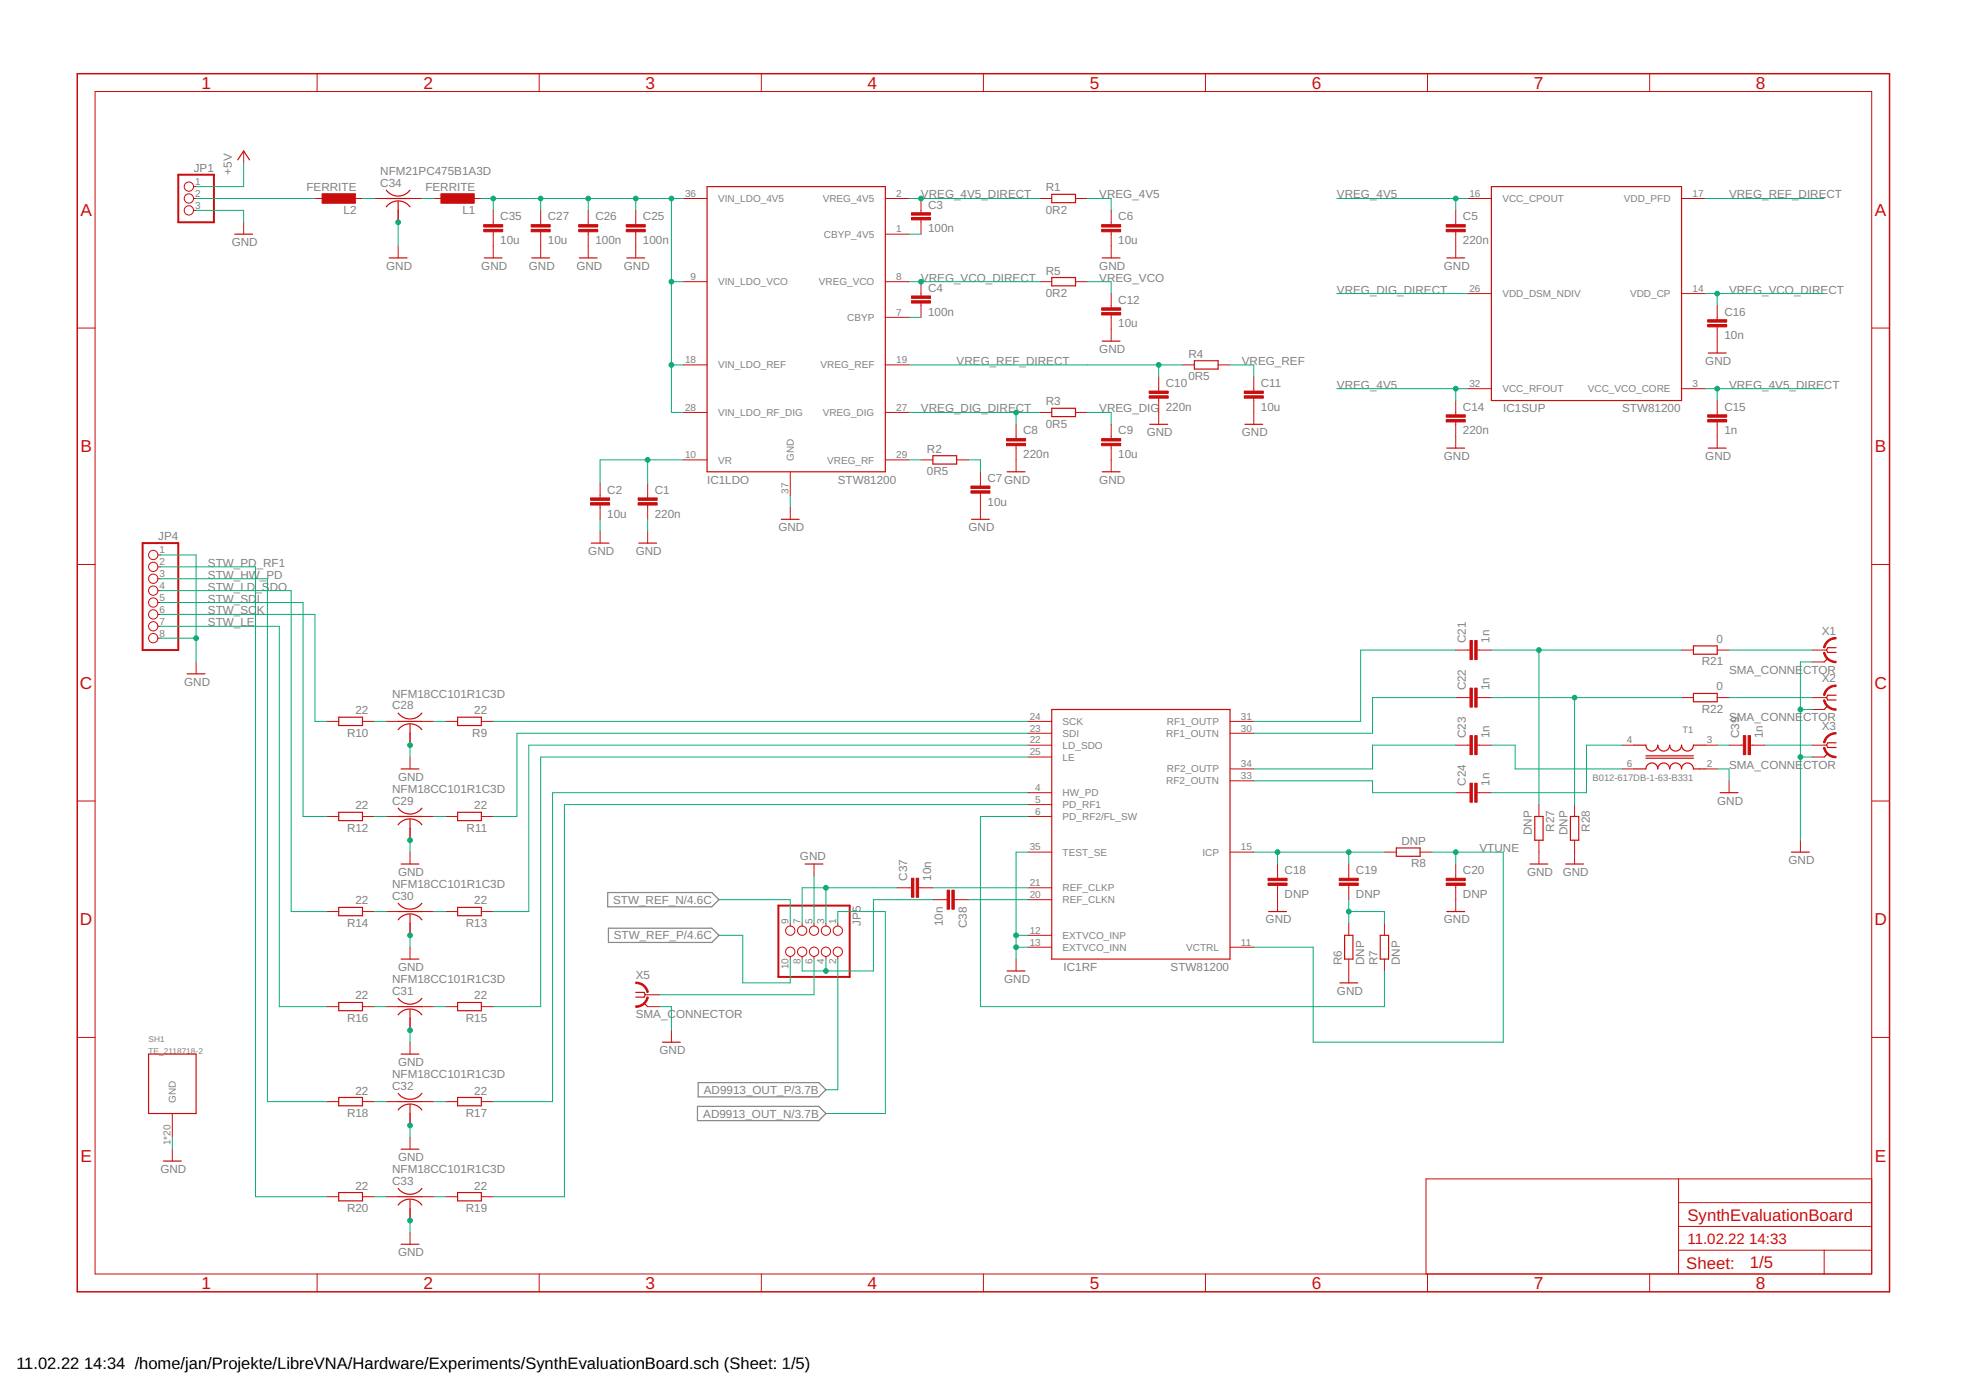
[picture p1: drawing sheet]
<svg xmlns="http://www.w3.org/2000/svg" width="420mm" height="297mm" viewBox="0 0 420 297" stroke-linecap="round" stroke-linejoin="round" font-family="sans-serif">
<path d="M129.9 190.7h22.2l1.5 1.6-1.5 1.5h-22.2zM130 198.4h22.1l1.5 1.5-1.5 1.5h-22.1zM149.1 236.4h25.9l1.5 1.6-1.5 1.5h-25.9zM149.2 231.4h25.8l1.5 1.5-1.5 1.5h-25.8z" fill="none" stroke="#808080" stroke-width=".25"/>
<g fill="none" stroke="#c90d0c" stroke-width=".21">
<path d="M20.3 19.6h379.7v252.6h-379.7zM67.8 15.7v3.9M115.2 15.7v3.9M162.7 15.7v3.9M210.2 15.7v3.9M257.6 15.7v3.9M305.1 15.7v3.9M352.6 15.7v3.9M41.3 39.9h.6M52.1 32.3v2.5M41.3 42.4h.6M41.3 45h.6"/>
<path d="M52.1 47.5v2.5M67.3 42.4h2.5M74.9 42.4h2.6M80 42.4h2.5M85.1 45v2.5M85.1 52.6v2.5M87.6 42.4h2.6M92.7 42.4h2.5M100.3 42.4h2.6M105.4 45v3M105.4 49.5v5.6M115.5 45v3"/>
<path d="M115.5 49.5v5.6M125.7 45v3M125.7 49.5v5.6M135.9 45v3M135.9 49.5v5.6M146 42.4h5.1M189.2 50h5.1M189.2 42.4h5.1M196.8 42.4v3.1M196.8 47v3M222.2 42.4h2.6M229.8 42.4h2.6"/>
<path d="M237.5 45v3M237.5 49.5v5.6M311.1 45v3M311.1 49.5v5.6M313.6 42.4h5.1M359.4 42.4h5M16.5 70.1h3.8M146 60.2h5.1M146 78h5.1M189.2 60.2h5.1M189.2 67.8h5.1M189.2 78h5.1"/>
<path d="M196.8 60.2v3M196.8 64.8v3M222.2 60.2h2.6M229.8 60.2h2.6M237.5 62.7v3.1M237.5 67.3v5.6M252.7 78h2.5M260.3 78h2.6M313.6 62.7h5.1M359.4 62.7h5M367 65.3v3M367 69.8v5.6"/>
<path d="M400 70.1h3.8M146 98.3h5.1M146 88.1h5.1M189.2 98.3h5.1M189.2 88.1h5.1M196.8 98.3h2.6M204.4 98.3h2.6M217.1 90.7v3M217.1 95.2v5.6M222.2 88.1h2.6M229.8 88.1h2.6M237.5 90.7v3"/>
<path d="M237.5 95.2v5.6M247.6 80.5v3.1M247.6 85.1v5.6M267.9 80.5v3.1M267.9 85.1v5.6M311.1 85.6v3M311.1 90.2v5.6M313.6 83.1h5.1M359.4 83.1h5M367 85.6v3M367 90.2v5.6M33.7 118.6h.6"/>
<path d="M128.2 103.4v3M128.2 107.9v3.1M128.2 113.5v2.6M138.4 103.4v3M138.4 107.9v3.1M138.4 113.5v2.6M168.9 100.8v5.1M168.9 108.4v2.6M209.5 100.8v3.1M209.5 105.4v5.6M16.5 120.6h3.8M33.7 121.1h.6"/>
<path d="M33.7 123.7h.6M33.7 126.2h.6M33.7 128.8h.6M33.7 131.3h.6M33.7 133.8h.6M33.7 136.4h.6M311.1 138.9h3.1M315.7 138.9h3M359.4 138.9h2.5M367 138.9h2.5M387.3 138.9h3.1M400 120.6h3.8"/>
<path d="M41.9 141.5v2.5M69.8 154.2h2.6M77.5 154.2h2.5M82.5 154.2h2.6M87.6 156.7v2.5M90.2 154.2h2.5M95.2 154.2h2.6M102.9 154.2h2.5M219.7 156.7h5.1M219.7 154.2h5.1M219.7 159.2h5.1M262.9 156.7h5"/>
<path d="M262.9 154.2h5M311.1 159.2h3.1M311.1 149.1h3.1M315.7 159.2h3M315.7 149.1h3M346.7 159.2h2.5M359.4 149.1h2.5M364.4 159.2h2.6M367 149.1h2.5M369.5 159.2h3.1M374.1 159.2h3M387.3 159.2h3.1"/>
<path d="M387.3 149.1h3.1M387.3 141.5h2.5M387.3 151.6h2.5M16.5 171.2h3.8M69.8 174.5h2.6M77.5 174.5h2.5M82.5 174.5h2.6M87.6 161.8v2.5M87.6 177v2.6M90.2 174.5h2.5M95.2 174.5h2.6M102.9 174.5h2.5"/>
<path d="M219.7 169.4h5.1M219.7 171.9h5.1M219.7 174.5h5.1M219.7 161.8h5.1M262.9 166.9h5M262.9 164.3h5M311.1 169.4h3.1M315.7 169.4h3M328.9 171.9v2.6M328.9 179.6v5M336.5 171.9v2.6M336.5 179.6v5"/>
<path d="M346.7 164.3h2.5M364.4 164.3h2.6M369.5 166.9v2.5M384.8 179.6v2.5M387.3 161.8h2.5M400 171.2h3.8M69.8 194.8h2.6M77.5 194.8h2.5M82.5 194.8h2.6M87.6 182.1v2.5M87.6 197.3v2.6M90.2 194.8h2.5"/>
<path d="M95.2 194.8h2.6M102.9 194.8h2.5M168.9 197.3v.6M171.4 197.3v.6M174 184.6v2.6M174 197.3v.6M176.5 197.3v.6M179 197.3v.6M191.7 189.7h3.1M196.3 189.7h3.1M199.4 192.3h3M203.9 192.3h3.1"/>
<path d="M219.7 199.9h5.1M219.7 182.1h5.1M219.7 192.3h5.1M219.7 189.7h5.1M262.9 182.1h5M273 184.6v3.1M273 189.2v5.6M288.2 184.6v3.1M288.2 189.2v3.1M288.2 197.3v2.6M295.9 182.1h2.5M295.9 197.3v2.6"/>
<path d="M303.5 182.1h2.5M311.1 184.6v3.1M311.1 189.2v5.6M69.8 215.1h2.6M77.5 215.1h2.5M82.5 215.1h2.6M87.6 202.4v2.6M87.6 217.6v2.6M90.2 215.1h2.5M95.2 215.1h2.6M102.9 215.1h2.5M137.9 212.6h3"/>
<path d="M138.4 215.1h2.5M168.9 204.4v.6M171.4 204.4v.6M174 204.4v.6M176.5 204.4v.6M179 204.4v.6M217.1 205v2.5M219.7 202.4h5.1M262.9 202.4h5M288.2 205v5M295.9 205v2.5M16.5 221.7h3.8"/>
<path d="M36.8 238v5M69.8 235.4h2.6M77.5 235.4h2.5M82.5 235.4h2.6M87.6 222.7v2.6M87.6 238v2.5M90.2 235.4h2.5M95.2 235.4h2.6M102.9 235.4h2.5M143.5 220.2v2.5M400 221.7h3.8M36.8 245.6v2.5"/>
<path d="M69.8 255.7h2.6M77.5 255.7h2.5M82.5 255.7h2.6M87.6 243v2.6M87.6 258.3v2.5M90.2 255.7h2.5M95.2 255.7h2.6M102.9 255.7h2.5M358.7 251.9v20.3M358.7 257h41.3M400 251.9h-95.2v20.3M67.8 272.2v3.9"/>
<path d="M87.6 263.4v2.5M115.2 272.2v3.9M162.7 272.2v3.9M210.2 272.2v3.9M257.6 272.2v3.9M305.1 272.2v3.9M352.6 272.2v3.9M358.7 267.2h41.3M358.7 262.1h41.3M389.8 267.2v5"/>
<circle cx="40.4" cy="39.9" r=".99"/>
<circle cx="40.4" cy="42.4" r=".99"/>
<circle cx="40.4" cy="45" r=".99"/>
<circle cx="32.7" cy="118.6" r=".99"/>
<circle cx="32.7" cy="128.8" r=".99"/>
<circle cx="32.7" cy="131.3" r=".99"/>
<circle cx="32.7" cy="136.4" r=".99"/>
<circle cx="32.7" cy="123.7" r=".99"/>
<circle cx="32.7" cy="133.8" r=".99"/>
<circle cx="32.7" cy="121.1" r=".99"/>
<circle cx="32.7" cy="126.2" r=".99"/>
<circle cx="168.9" cy="198.9" r=".99"/>
<circle cx="171.4" cy="198.9" r=".99"/>
<circle cx="174" cy="198.9" r=".99"/>
<circle cx="176.5" cy="198.9" r=".99"/>
<circle cx="179" cy="198.9" r=".99"/>
<circle cx="168.9" cy="203.4" r=".99"/>
<circle cx="171.4" cy="203.4" r=".99"/>
<circle cx="174" cy="203.4" r=".99"/>
<circle cx="176.5" cy="203.4" r=".99"/>
<circle cx="179" cy="203.4" r=".99"/>
</g>
<path d="M16.5 15.7h387.3v260.4h-387.3z" fill="none" stroke="#c90d0c" stroke-width=".32"/>
<g fill="none" stroke="#c90d0c" stroke-width=".25">
<path d="M50.8 34.2l1.3-1.9 1.2 1.9M151.1 39.9h38.1v60.9h-38.1zM318.7 39.9h40.7v45.7h-40.7zM50.2 50h3.8M82.5 40.6a3.2 3.2 0 0 0 5.1 0M82.5 44.2a3.2 3.2 0 0 1 5.1 0M82.5 42.4h5.1M83.2 55.1h3.8M85.1 43.1v1.9M103.5 55.1h3.8M113.6 55.1h3.9M123.8 55.1h3.8"/>
<path d="M134 55.1h3.8M224.8 41.5h5v1.8h-5zM224.8 59.3h5v1.8h-5zM235.6 55.1h3.8M309.2 55.1h3.8M235.6 72.9h3.8M255.2 77.1h5.1v1.8h-5.1zM365.1 75.4h3.8M199.4 97.4h5v1.8h-5zM224.8 87.2h5v1.8h-5zM245.7 90.7h3.8M266 90.7h3.9"/>
<path d="M309.2 95.8h3.8M365.1 95.8h3.8M126.3 116.1h3.9M136.5 116.1h3.8M167 111h3.8M207.6 111h3.8M215.2 100.8h3.9M235.6 100.8h3.8M361.9 138h5.1v1.8h-5.1zM392.4 138.4h-1.8l-.2 .5 .2 .5h1.8M40 144h3.8M72.4 153.3h5.1v1.7h-5.1z"/>
<path d="M85.1 152.4a3.2 3.2 0 0 0 5.1 0M85.1 155.9a3.2 3.2 0 0 1 5.1 0M85.1 154.2h5.1M87.6 154.8v1.9M97.8 153.3h5.1v1.7h-5.1zM224.8 151.6h38.1v53.4h-38.1zM349.2 159.2h2.5a1.27 1.27 0 0 0 1.3 1.3 1.27 1.27 0 0 0 1.3-1.3 1.27 1.27 0 0 0 1.3 1.3 1.27 1.27 0 0 0 1.2-1.3 1.27 1.27 0 0 0 1.3 1.3 1.27 1.27 0 0 0 1.3-1.3 1.27 1.27 0 0 0 1.2 1.3 1.27 1.27 0 0 0 1.3-1.3h2.5M361.9 148.2h5.1v1.8h-5.1zM390.6 140.7l-.8 .8M390.6 150.9l-.8 .7M392.4 148.6h-1.8l-.2 .5 .2 .5h1.8M392.4 158.7h-1.8l-.2 .5 .2 .5h1.8"/>
<path d="M72.4 173.6h5.1v1.8h-5.1zM85.1 172.7a3.2 3.2 0 0 0 5.1 0M85.1 176.3a3.2 3.2 0 0 1 5.1 0M85.1 174.5h5.1M85.7 164.3h3.8M87.6 175.1v1.9M97.8 173.6h5.1v1.8h-5.1zM328 174.5h1.8v5.1h-1.8zM335.6 174.5h1.8v5.1h-1.8zM349.2 164.3h2.5a1.27 1.27 0 0 1 1.3-1.3 1.27 1.27 0 0 1 1.3 1.3 1.27 1.27 0 0 1 1.3-1.3 1.27 1.27 0 0 1 1.2 1.3 1.27 1.27 0 0 1 1.3-1.3 1.27 1.27 0 0 1 1.3 1.3 1.27 1.27 0 0 1 1.2-1.3 1.27 1.27 0 0 1 1.3 1.3h2.5M351.7 161.5h10.2M351.7 162h10.2"/>
<path d="M367.6 169.4h3.8M390.6 161l-.8 .8M72.4 193.9h5.1v1.8h-5.1zM85.1 193a3.2 3.2 0 0 0 5.1 0M85.1 196.6a3.2 3.2 0 0 1 5.1 0M85.1 194.8h5.1M85.7 184.6h3.8M87.6 195.4v1.9M97.8 193.9h5.1v1.8h-5.1zM172.1 184.6h3.8M271.1 194.8h3.8M287.4 199.9h1.7v5.1h-1.7z"/>
<path d="M295 199.9h1.8v5.1h-1.8zM298.4 181.2h5.1v1.8h-5.1zM309.2 194.8h3.8M327 184.6h3.8M334.6 184.6h3.8M382.9 182.1h3.8M72.4 214.2h5.1v1.8h-5.1zM85.1 213.3a3.2 3.2 0 0 0 5.1 0M85.1 216.9a3.2 3.2 0 0 1 5.1 0M85.1 215.1h5.1M85.7 205h3.8M87.6 215.8v1.8"/>
<path d="M97.8 214.2h5.1v1.8h-5.1zM135.9 212.1h1.7l.3 .5-.3 .5h-1.7M137.6 214.4l.8 .7M215.2 207.5h3.9M286.3 210h3.9M31.7 225.3h10.2v12.7h-10.2zM72.4 234.5h5.1v1.8h-5.1zM85.1 233.6a3.2 3.2 0 0 0 5.1 0M85.1 237.2a3.2 3.2 0 0 1 5.1 0M85.1 235.4h5.1M85.7 225.3h3.8M87.6 236.1v1.9"/>
<path d="M97.8 234.5h5.1v1.8h-5.1zM141.6 222.7h3.8M34.9 248.1h3.8M72.4 254.8h5.1v1.8h-5.1zM85.1 254a3.2 3.2 0 0 0 5.1 0M85.1 257.5a3.2 3.2 0 0 1 5.1 0M85.1 255.7h5.1M85.7 245.6h3.8M87.6 256.4v1.9M97.8 254.8h5.1v1.8h-5.1zM85.7 265.9h3.8"/>
</g>
<g fill="#c90d0c" stroke="#c90d0c" stroke-width=".21">
<path d="M136.4 107.4h4v.5h-4z"/>
<path d="M136.4 106.4h4v.5h-4z"/>
<path d="M126.2 107.4h4.1v.5h-4.1z"/>
<path d="M126.2 106.4h4.1v.5h-4.1z"/>
<path d="M194.8 46.5h4.1v.5h-4.1z"/>
<path d="M194.8 45.5h4.1v.5h-4.1z"/>
<path d="M194.8 64.3h4.1v.5h-4.1z"/>
<path d="M194.8 63.2h4.1v.6h-4.1z"/>
<path d="M235.4 49h4.1v.5h-4.1z"/>
<path d="M235.4 48h4.1v.5h-4.1z"/>
<path d="M207.5 104.9h4.1v.5h-4.1z"/>
<path d="M207.5 103.9h4.1v.5h-4.1z"/>
<path d="M215.1 94.7h4.1v.5h-4.1z"/>
<path d="M215.1 93.7h4.1v.5h-4.1z"/>
<path d="M235.4 94.7h4.1v.5h-4.1z"/>
<path d="M235.4 93.7h4.1v.5h-4.1z"/>
<path d="M245.6 84.6h4.1v.5h-4.1z"/>
<path d="M245.6 83.6h4.1v.5h-4.1z"/>
<path d="M265.9 84.6h4.1v.5h-4.1z"/>
<path d="M265.9 83.6h4.1v.5h-4.1z"/>
<path d="M235.4 66.8h4.1v.5h-4.1z"/>
<path d="M235.4 65.8h4.1v.5h-4.1z"/>
<path d="M309.1 49h4v.5h-4z"/>
<path d="M309.1 48h4v.5h-4z"/>
<path d="M309.1 89.7h4v.5h-4z"/>
<path d="M309.1 88.6h4v.6h-4z"/>
<path d="M365 89.7h4v.5h-4z"/>
<path d="M365 88.6h4v.6h-4z"/>
<path d="M365 69.3h4v.5h-4z"/>
<path d="M365 68.3h4v.5h-4z"/>
<path d="M271 188.7h4.1v.5h-4.1z"/>
<path d="M271 187.7h4.1v.5h-4.1z"/>
<path d="M286.2 188.7h4.1v.5h-4.1z"/>
<path d="M286.2 187.7h4.1v.5h-4.1z"/>
<path d="M309.1 188.7h4v.5h-4z"/>
<path d="M309.1 187.7h4v.5h-4z"/>
<path d="M315.2 136.9h.5v4h-.5z"/>
<path d="M314.2 136.9h.5v4h-.5z"/>
<path d="M315.2 147h.5v4.1h-.5z"/>
<path d="M314.2 147h.5v4.1h-.5z"/>
<path d="M315.2 157.2h.5v4.1h-.5z"/>
<path d="M314.2 157.2h.5v4.1h-.5z"/>
<path d="M315.2 167.4h.5v4h-.5z"/>
<path d="M314.2 167.4h.5v4h-.5z"/>
<path d="M133.8 49h4.1v.5h-4.1z"/>
<path d="M133.8 48h4.1v.5h-4.1z"/>
<path d="M123.7 49h4v.5h-4z"/>
<path d="M123.7 48h4v.5h-4z"/>
<path d="M113.5 49h4.1v.5h-4.1z"/>
<path d="M113.5 48h4.1v.5h-4.1z"/>
<path d="M94.2 41.4h7.1v2h-7.1z"/>
<path d="M68.8 41.4h7.1v2h-7.1z"/>
<path d="M103.4 49h4v.5h-4z"/>
<path d="M103.4 48h4v.5h-4z"/>
<path d="M195.8 187.7h.5v4h-.5z"/>
<path d="M194.8 187.7h.5v4h-.5z"/>
<path d="M202.4 190.2h.5v4.1h-.5z"/>
<path d="M203.4 190.2h.5v4.1h-.5z"/>
<path d="M373.6 157.2h.5v4.1h-.5z"/>
<path d="M372.6 157.2h.5v4.1h-.5z"/>
</g>
<g fill="#c90d0c" stroke="#c90d0c" stroke-width=".21">
<path d="M390.5 137a2.58 2.58 0 0 1 1.9-.8v.3a2.39 2.39 0 0 0-2.4 2l-.3-.1v-.2z" fill-rule="evenodd"/>
<path d="M389.7 139.5l.3-.1a2.4 2.4 0 0 0 2.4 1.9v.3a2.68 2.68 0 0 1-2.7-2.1z" fill-rule="evenodd"/>
<path d="M390.5 147.1a2.58 2.58 0 0 1 1.9-.7v.3a2.39 2.39 0 0 0-2.4 1.9l-.3-.1v-.2z" fill-rule="evenodd"/>
<path d="M389.7 149.6h.3a2.4 2.4 0 0 0 2.4 1.9v.3a2.67 2.67 0 0 1-2.7-2.2z" fill-rule="evenodd"/>
<path d="M390.5 157.3a2.58 2.58 0 0 1 1.9-.8v.3a2.4 2.4 0 0 0-2.4 1.9h-.3v-.2z" fill-rule="evenodd"/>
<path d="M389.7 159.8l.3-.1a2.4 2.4 0 0 0 2.4 1.9v.3a2.67 2.67 0 0 1-2.7-2.1z" fill-rule="evenodd"/>
<path d="M135.9 209.9a2.63 2.63 0 0 1 2.7 2.1l-.3 .1a2.35 2.35 0 0 0-2.4-1.9z" fill-rule="evenodd"/>
<path d="M135.9 214.9a2.35 2.35 0 0 0 2.4-1.9l.3 .1a2.64 2.64 0 0 1-2.7 2.2z" fill-rule="evenodd"/>
</g>
<path d="M38.1 37.3h7.6v10.2h-7.6zM30.5 116.1h7.6v22.8h-7.6zM166.3 193.5h15.3v15.3h-15.3z" fill="none" stroke="#c90d0c" stroke-width=".42"/>
<g fill="none" stroke="#0dab76" stroke-width=".21">
<path d="M52.1 34.8v5.1h-10.2M41.9 45h10.2v2.5M41.9 42.4h25.4M77.5 42.4h2.5M85.1 47.5v5.1M90.2 42.4h2.5M102.9 42.4h43.1M105.4 42.4v2.6M115.5 42.4v2.6M125.7 42.4v2.6M135.9 42.4v2.6M143.5 42.4v45.7h2.5"/>
<path d="M194.3 50h2.5M194.3 42.4h27.9M232.4 42.4h5.1v2.6M285.7 42.4h27.9M311.1 42.4v2.6M364.4 42.4h25.4M143.5 60.2h2.5M143.5 78h2.5M194.3 60.2h27.9M194.3 67.8h2.5M194.3 78h58.4M232.4 60.2h5.1v2.5"/>
<path d="M247.6 78v2.5M262.9 78h5v2.5M285.7 62.7h27.9M364.4 62.7h25.4M367 62.7v2.6M138.4 98.3v5.1M146 98.3h-17.8v5.1M194.3 98.3h2.5M194.3 88.1h27.9M207 98.3h2.5v2.5M217.1 88.1v2.6M232.4 88.1h5.1v2.6"/>
<path d="M285.7 83.1h27.9M311.1 83.1v2.5M364.4 83.1h25.4M367 83.1v2.5M34.3 118.6h7.6v22.9M128.2 111v2.5M138.4 111v2.5M168.9 105.9v2.5M34.3 133.8h25.4v81.3h10.1M34.3 136.4h7.6M34.3 128.8h30.5v45.7h5M34.3 126.2h27.9v68.6h7.6"/>
<path d="M34.3 131.3h33v22.9h2.5M34.3 123.7h22.8v111.7h12.7M34.3 121.1h20.3v134.6h15.2M311.1 138.9h-20.3v15.3h-22.9M318.7 138.9h40.7M328.9 138.9v33M369.5 138.9h17.8M80 154.2h2.5M87.6 159.2v2.6M92.7 154.2h2.5M105.4 154.2h114.3M219.7 156.7h-109.2v17.8h-5.1"/>
<path d="M219.7 159.2h-106.7v35.6h-7.6M311.1 159.2h-17.8v5.1h-25.4M311.1 149.1h-17.8v7.6h-25.4M318.7 159.2h5.1v5.1h22.9M318.7 149.1h40.7M336.5 149.1v22.8M346.7 159.2h-7.7v10.2h-20.3M367 159.2h2.5M369.5 149.1h17.8M377.1 159.2h10.2M384.8 151.6h2.5M387.3 141.5h-2.5v38.1"/>
<path d="M80 174.5h2.5M87.6 179.6v2.5M92.7 174.5h2.5M219.7 161.8h-104.2v53.3h-10.1M219.7 174.5h-10.2v40.6h86.4v-7.6M219.7 169.4h-101.6v66h-12.7M219.7 171.9h-99.1v83.8h-15.2M267.9 166.9h25.4v2.5h17.8M367 164.3h2.5v2.6M384.8 161.8h2.5M80 194.8h2.5M87.6 199.9v2.5"/>
<path d="M92.7 194.8h2.5M153.6 192.3h15.3v5M153.6 199.9h5.1v10.1h10.2v-5M174 187.2v10.1M176.5 189.7v7.6M179 197.3v-2.5h10.2v43.2h-12.7M191.7 189.7h-20.3v7.6M199.4 189.7h20.3M199.4 192.3h-12.7v15.2h-15.3v-2.5M207 192.3h12.7M217.1 199.9h2.6M219.7 182.1h-2.6v22.9"/>
<path d="M267.9 182.1h28M273 182.1v2.5M288.2 194.8h7.7v2.5M288.2 182.1v2.5M288.2 192.3v5M306 182.1h15.3v40.6h-40.7v-20.3h-12.7M311.1 182.1v2.5M80 215.1h2.5M92.7 215.1h2.5M140.9 215.1h2.6v5.1M174 205v7.6h-33.1M176.5 205v2.5"/>
<path d="M179 205v27.9h-2.5M217.1 202.4h2.6M80 235.4h2.5M87.6 220.2v2.5M92.7 235.4h2.5M36.8 243v2.6M80 255.7h2.5M87.6 240.5v2.5M92.7 255.7h2.5M87.6 260.8v2.6"/>
</g>
<g fill="#0dab76" stroke="#0dab76" stroke-width=".21">
<circle cx="217.1" cy="202.4" r=".51"/>
<circle cx="217.1" cy="199.9" r=".51"/>
<circle cx="87.6" cy="159.2" r=".51"/>
<circle cx="87.6" cy="179.6" r=".51"/>
<circle cx="87.6" cy="199.9" r=".51"/>
<circle cx="87.6" cy="220.2" r=".51"/>
<circle cx="87.6" cy="240.5" r=".51"/>
<circle cx="87.6" cy="260.8" r=".51"/>
<circle cx="384.8" cy="161.8" r=".51"/>
<circle cx="384.8" cy="151.6" r=".51"/>
<circle cx="41.9" cy="136.4" r=".51"/>
<circle cx="85.1" cy="47.5" r=".51"/>
<circle cx="138.4" cy="98.3" r=".51"/>
<circle cx="196.8" cy="60.2" r=".51"/>
<circle cx="367" cy="62.7" r=".51"/>
<circle cx="196.8" cy="42.4" r=".51"/>
<circle cx="367" cy="83.1" r=".51"/>
<circle cx="311.1" cy="42.4" r=".51"/>
<circle cx="311.1" cy="83.1" r=".51"/>
<circle cx="143.5" cy="60.2" r=".51"/>
<circle cx="143.5" cy="78" r=".51"/>
<circle cx="143.5" cy="42.4" r=".51"/>
<circle cx="135.9" cy="42.4" r=".51"/>
<circle cx="125.7" cy="42.4" r=".51"/>
<circle cx="115.5" cy="42.4" r=".51"/>
<circle cx="105.4" cy="42.4" r=".51"/>
<circle cx="217.1" cy="88.1" r=".51"/>
<circle cx="247.6" cy="78" r=".51"/>
<circle cx="288.2" cy="194.8" r=".51"/>
<circle cx="273" cy="182.1" r=".51"/>
<circle cx="288.2" cy="182.1" r=".51"/>
<circle cx="311.1" cy="182.1" r=".51"/>
<circle cx="336.5" cy="149.1" r=".51"/>
<circle cx="328.9" cy="138.9" r=".51"/>
<circle cx="176.5" cy="189.7" r=".51"/>
<circle cx="176.5" cy="207.5" r=".51"/>
</g>
<g font-size="3.7" fill="#c90d0c">
<text x="43" y="18.9">1</text>
<text x="90.5" y="18.9">2</text>
<text x="138" y="18.9">3</text>
<text x="185.4" y="18.9">4</text>
<text x="232.9" y="18.9">5</text>
<text x="280.3" y="18.9">6</text>
<text x="327.8" y="18.9">7</text>
<text x="375.3" y="18.9">8</text>
<text x="17.2" y="46.1">A</text>
<text x="400.7" y="46.1">A</text>
<text x="17.2" y="96.7">B</text>
<text x="400.7" y="96.7">B</text>
<text x="17.1" y="147.2">C</text>
<text x="400.6" y="147.2">C</text>
<text x="17.1" y="197.7">D</text>
<text x="400.6" y="197.7">D</text>
<text x="17.2" y="248.3">E</text>
<text x="400.7" y="248.3">E</text>
<text x="43" y="275.4">1</text>
<text x="90.5" y="275.4">2</text>
<text x="138" y="275.4">3</text>
<text x="185.4" y="275.4">4</text>
<text x="232.9" y="275.4">5</text>
<text x="280.3" y="275.4">6</text>
<text x="327.8" y="275.4">7</text>
<text x="375.3" y="275.4">8</text>
</g>
<g font-size="3.6" fill="#c90d0c">
<text x="360.6" y="260.8">SynthEvaluationBoard</text>
<text x="360.4" y="271.1">Sheet:</text>
<text x="374" y="271">1/5</text>
</g>
<g font-size="3.5">
<text x="3.5" y="292.5">11.02.22</text>
<text x="18" y="292.5">14:34 /home/jan/Projekte/LibreVNA/Hardware/Experiments/SynthEvaluationBoard.sch (Sheet: 1/5)</text>
</g>
<g font-size="3.2" fill="#c90d0c">
<text x="360.6" y="265.9">11.02.22</text>
<text x="373.8" y="265.9">14:33</text>
</g>
<g font-size="2.5" fill="#808080">
<text x="41.4" y="36.7">JP1</text>
<text x="49.5" y="37.3" transform="rotate(-90 49.5 37.3)">+5V</text>
<text x="65.5" y="40.9">FERRITE</text>
<text x="81.3" y="37.3">NFM21PC475B1A3D</text>
<text x="81.3" y="39.9">C34</text>
<text x="90.9" y="40.9">FERRITE</text>
<text x="223.5" y="40.9">R1</text>
<text x="73.4" y="45.7">L2</text>
<text x="98.8" y="45.7">L1</text>
<text x="106.9" y="47.1">C35</text>
<text x="117.1" y="47.1">C27</text>
<text x="127.2" y="47.1">C26</text>
<text x="137.4" y="47.1">C25</text>
<text x="196.8" y="42.4">VREG_4V5_DIRECT</text>
<text x="198.4" y="44.6">C3</text>
<text x="223.5" y="45.7">0R2</text>
<text x="234.9" y="42.4">VREG_4V5</text>
<text x="239" y="47.1">C6</text>
<text x="285.7" y="42.4">VREG_4V5</text>
<text x="312.6" y="47.1">C5</text>
<text x="369.5" y="42.4">VREG_REF_DIRECT</text>
<text x="49.5" y="52.6">GND</text>
<text x="106.9" y="52.2">10u</text>
<text x="117.1" y="52.2">10u</text>
<text x="127.2" y="52.2">100n</text>
<text x="137.4" y="52.2">100n</text>
<text x="198.4" y="49.7">100n</text>
<text x="239" y="52.2">10u</text>
<text x="312.6" y="52.2">220n</text>
<text x="82.5" y="57.7">GND</text>
<text x="102.9" y="57.7">GND</text>
<text x="113" y="57.7">GND</text>
<text x="123.2" y="57.7">GND</text>
<text x="133.3" y="57.7">GND</text>
<text x="223.5" y="58.7">R5</text>
<text x="234.9" y="57.7">GND</text>
<text x="308.6" y="57.7">GND</text>
<text x="196.8" y="60.2">VREG_VCO_DIRECT</text>
<text x="198.4" y="62.4">C4</text>
<text x="223.5" y="63.5">0R2</text>
<text x="234.9" y="60.2">VREG_VCO</text>
<text x="239" y="64.9">C12</text>
<text x="285.7" y="62.7">VREG_DIG_DIRECT</text>
<text x="369.5" y="62.7">VREG_VCO_DIRECT</text>
<text x="198.4" y="67.4">100n</text>
<text x="239" y="70">10u</text>
<text x="368.5" y="67.4">C16</text>
<text x="204.4" y="78">VREG_REF_DIRECT</text>
<text x="234.9" y="75.4">GND</text>
<text x="254" y="76.5">R4</text>
<text x="265.4" y="78">VREG_REF</text>
<text x="364.4" y="78">GND</text>
<text x="368.5" y="72.5">10n</text>
<text x="249.1" y="82.7">C10</text>
<text x="254" y="81.3">0R5</text>
<text x="269.5" y="82.7">C11</text>
<text x="285.7" y="83">VREG_4V5</text>
<text x="369.5" y="83">VREG_4V5_DIRECT</text>
<text x="196.8" y="88.1">VREG_DIG_DIRECT</text>
<text x="223.5" y="86.6">R3</text>
<text x="234.9" y="88.1">VREG_DIG</text>
<text x="249.1" y="87.7">220n</text>
<text x="269.5" y="87.7">10u</text>
<text x="312.6" y="87.7">C14</text>
<text x="321.3" y="88.1">IC1SUP</text>
<text x="346.7" y="88.1">STW81200</text>
<text x="368.5" y="87.7">C15</text>
<text x="218.7" y="92.8">C8</text>
<text x="223.5" y="91.4">0R5</text>
<text x="239" y="92.8">C9</text>
<text x="245.1" y="93.2">GND</text>
<text x="265.4" y="93.2">GND</text>
<text x="312.6" y="92.8">220n</text>
<text x="368.5" y="92.8">1n</text>
<text x="198.1" y="101.6">0R5</text>
<text x="198.1" y="96.8">R2</text>
<text x="218.7" y="97.9">220n</text>
<text x="239" y="97.9">10u</text>
<text x="308.6" y="98.3">GND</text>
<text x="364.4" y="98.3">GND</text>
<text x="129.8" y="105.5">C2</text>
<text x="139.9" y="105.5">C1</text>
<text x="151.1" y="103.4">IC1LDO</text>
<text x="179.1" y="103.4">STW81200</text>
<text x="211.1" y="103">C7GND</text>
<text x="234.9" y="103.4">GND</text>
<text x="129.8" y="110.6">10u</text>
<text x="139.9" y="110.6">220n</text>
<text x="166.4" y="113.5">GND</text>
<text x="207" y="113.5">GND</text>
<text x="211.1" y="108.1">10u</text>
<text x="33.8" y="115.4">JP4</text>
<text x="125.7" y="118.6">GND</text>
<text x="135.9" y="118.6">GND</text>
<text x="44.4" y="123.7">STW_HW_PD</text>
<text x="44.4" y="121.1">STW_PD</text>
<text x="54.9" y="121.1">_RF1</text>
<text x="44.4" y="131.3">STW_SC</text>
<text x="44.4" y="128.8">STW_SD</text>
<text x="44.4" y="126.2">STW_LD_S</text>
<text x="54.9" y="131.3">K</text>
<text x="54.9" y="128.8">I</text>
<text x="57.6" y="126.2">DO</text>
<text x="44.4" y="133.8">STW_LE</text>
<text x="313.3" y="137.4" transform="rotate(-90 313.3 137.4)">C21</text>
<text x="318.4" y="137.4" transform="rotate(-90 318.4 137.4)">1n</text>
<text x="366.9" y="137.4">0</text>
<text x="389.3" y="135.6">X1</text>
<text x="363.7" y="142.2">R21</text>
<text x="369.5" y="144">SMA_CONNE</text>
<text x="385.3" y="144">CTOR</text>
<text x="39.4" y="146.5">GND</text>
<text x="83.8" y="149.1">NFM18CC101R1C3D</text>
<text x="313.3" y="147.6" transform="rotate(-90 313.3 147.6)">C22</text>
<text x="318.4" y="147.6" transform="rotate(-90 318.4 147.6)">1n</text>
<text x="366.9" y="147.6">0</text>
<text x="389.3" y="145.8">X2</text>
<text x="76" y="152.6">22</text>
<text x="83.8" y="151.6">C28</text>
<text x="101.4" y="152.6">22</text>
<text x="363.7" y="152.4">R22</text>
<text x="369.5" y="154.2">SMA_CONNE</text>
<text x="385.3" y="154.2">CTOR</text>
<text x="389.3" y="155.9">X3</text>
<text x="74.2" y="157.4">R10</text>
<text x="100.9" y="157.4">R9</text>
<text x="313.3" y="157.7" transform="rotate(-90 313.3 157.7)">C23</text>
<text x="318.4" y="157.7" transform="rotate(-90 318.4 157.7)">1n</text>
<text x="371.7" y="157.7" transform="rotate(-90 371.7 157.7)">C39</text>
<text x="376.8" y="157.7" transform="rotate(-90 376.8 157.7)">1n</text>
<text x="85.1" y="166.9">GND</text>
<text x="313.3" y="167.9" transform="rotate(-90 313.3 167.9)">C24</text>
<text x="318.4" y="167.9" transform="rotate(-90 318.4 167.9)">1n</text>
<text x="369.5" y="164.3">SMA_CONNE</text>
<text x="385.3" y="164.3">CTOR</text>
<text x="76" y="173">22</text>
<text x="83.8" y="169.4">NFM18CC101R1C3D</text>
<text x="83.8" y="171.9">C29</text>
<text x="101.4" y="173">22</text>
<text x="367" y="171.9">GND</text>
<text x="74.2" y="177.7">R12</text>
<text x="99.7" y="177.7">R11</text>
<text x="327.4" y="178.5" transform="rotate(-90 327.4 178.5)">DNP</text>
<text x="332.2" y="177.8" transform="rotate(-90 332.2 177.8)">R27</text>
<text x="335" y="178.5" transform="rotate(-90 335 178.5)">DNP</text>
<text x="339.8" y="177.8" transform="rotate(-90 339.8 177.8)">R28</text>
<text x="171" y="183.9">GND</text>
<text x="299.5" y="180.6">DNP</text>
<text x="301.6" y="185.4">R8</text>
<text x="316.2" y="182.1">VTUNE</text>
<text x="382.2" y="184.6">GND</text>
<text x="83.8" y="189.7">NFM18CC101R1C3D</text>
<text x="85.1" y="187.2">GND</text>
<text x="193.9" y="188.2" transform="rotate(-90 193.9 188.2)">C37</text>
<text x="199" y="188.2" transform="rotate(-90 199 188.2)">10n</text>
<text x="274.5" y="191.9">DNP</text>
<text x="274.5" y="186.8">C18</text>
<text x="289.8" y="191.9">DNP</text>
<text x="289.8" y="186.8">C19</text>
<text x="312.6" y="191.9">DNP</text>
<text x="312.6" y="186.8">C20</text>
<text x="326.4" y="187.2">GND</text>
<text x="334" y="187.2">GND</text>
<text x="76" y="193.3">22</text>
<text x="83.8" y="192.3">C30</text>
<text x="101.4" y="193.3">22</text>
<text x="131" y="193.1">STW_REF_N/4.6C</text>
<text x="184" y="197.8" transform="rotate(-90 184 197.8)">JP5</text>
<text x="201.5" y="197.9" transform="rotate(-90 201.5 197.9)">10n</text>
<text x="270.5" y="197.3">GND</text>
<text x="308.6" y="197.3">GND</text>
<text x="74.2" y="198.1">R14</text>
<text x="99.6" y="198.1">R13</text>
<text x="131.2" y="200.8">STW_REF_P/4.6C</text>
<text x="206.6" y="198.3" transform="rotate(-90 206.6 198.3)">C38</text>
<text x="85.1" y="207.5">GND</text>
<text x="135.9" y="209.3">X5</text>
<text x="227.3" y="207.5">IC1RF</text>
<text x="250.2" y="207.5">STW81200</text>
<text x="286.8" y="206.2" transform="rotate(-90 286.8 206.2)">R6</text>
<text x="291.6" y="206.2" transform="rotate(-90 291.6 206.2)">DNP</text>
<text x="294.4" y="206.2" transform="rotate(-90 294.4 206.2)">R7</text>
<text x="299.2" y="206.2" transform="rotate(-90 299.2 206.2)">DNP</text>
<text x="76" y="213.6">22</text>
<text x="83.8" y="210">NFM18CC101R1C3D</text>
<text x="83.8" y="212.6">C31</text>
<text x="101.4" y="213.6">22</text>
<text x="214.6" y="210">GND</text>
<text x="285.7" y="212.6">GND</text>
<text x="74.2" y="218.4">R16</text>
<text x="99.6" y="218.4">R15</text>
<text x="135.9" y="217.6">SMA_CONNECTOR</text>
<text x="85.1" y="227.8">GND</text>
<text x="141" y="225.3">GND</text>
<text x="76" y="233.9">22</text>
<text x="83.8" y="230.3">NFM18CC101R1C3D</text>
<text x="83.8" y="232.9">C32</text>
<text x="101.4" y="233.9">22</text>
<text x="150.4" y="233.8">AD9913_OUT_P/3.7B</text>
<text x="74.2" y="238.7">R18</text>
<text x="99.6" y="238.7">R17</text>
<text x="150.3" y="238.9">AD9913_OUT_N/3.7B</text>
<text x="34.3" y="250.7">GND</text>
<text x="83.8" y="250.7">NFM18CC101R1C3D</text>
<text x="85.1" y="248.1">GND</text>
<text x="76" y="254.2">22</text>
<text x="83.8" y="253.2">C33</text>
<text x="101.4" y="254.2">22</text>
<text x="74.2" y="259">R20</text>
<text x="99.6" y="259">R19</text>
<text x="85.1" y="268.4">GND</text>
</g>
<g font-size="2.1" fill="#808080">
<text x="41.7" y="39.5">1</text>
<text x="41.7" y="42.1">2</text>
<text x="41.7" y="44.6">3</text>
<text x="146.4" y="42.1">36</text>
<text x="153.5" y="43.2">VIN_LDO_4V5</text>
<text x="175.8" y="43.2">VREG_4V5</text>
<text x="191.5" y="42.1">2</text>
<text x="314" y="42.1">16</text>
<text x="321.1" y="43.2">VCC_CPOUT</text>
<text x="347.1" y="43.2">VDD_PFD</text>
<text x="361.7" y="42.1">17</text>
<text x="176.1" y="50.8">CBYP_4V5</text>
<text x="191.5" y="49.7">1</text>
<text x="147.6" y="59.8">9</text>
<text x="191.5" y="59.8">8</text>
<text x="153.5" y="61">VIN_LDO_VCO</text>
<text x="175" y="61">VREG_VCO</text>
<text x="314" y="62.4">26</text>
<text x="321.1" y="63.5">VDD_DSM_NDIV</text>
<text x="348.4" y="63.5">VDD_CP</text>
<text x="361.7" y="62.4">14</text>
<text x="181.1" y="68.6">CBYP</text>
<text x="191.5" y="67.5">7</text>
<text x="146.4" y="77.6">18</text>
<text x="191.5" y="77.6">19</text>
<text x="153.5" y="78.7">VIN_LDO_REF</text>
<text x="175.4" y="78.7">VREG_REF</text>
<text x="314" y="82.7">32</text>
<text x="321.1" y="83.8">VCC_RFOUT</text>
<text x="339.3" y="83.8">VCC_VCO_CORE</text>
<text x="361.7" y="82.7">3</text>
<text x="146.4" y="87.8">28</text>
<text x="153.5" y="88.9">VIN_LDO_RF_DIG</text>
<text x="175.8" y="88.9">VREG_DIG</text>
<text x="191.5" y="87.8">27</text>
<text x="146.4" y="97.9">10</text>
<text x="153.5" y="99">VR</text>
<text x="169.7" y="98.5" transform="rotate(-90 169.7 98.5)">GND</text>
<text x="176.8" y="99">VREG_RF</text>
<text x="191.5" y="97.9">29</text>
<text x="168.5" y="105.5" transform="rotate(-90 168.5 105.5)">37</text>
<text x="34.1" y="118.2">1</text>
<text x="34.1" y="120.8">2</text>
<text x="34.1" y="123.3">3</text>
<text x="34.1" y="125.9">4</text>
<text x="34.1" y="128.4">5</text>
<text x="34.1" y="130.9">6</text>
<text x="34.1" y="133.5">7</text>
<text x="34.1" y="136">8</text>
<text x="220.1" y="153.8">24</text>
<text x="227.1" y="154.9">SCK</text>
<text x="249.4" y="154.9">RF1_OUTP</text>
<text x="265.2" y="153.8">31</text>
<text x="220.1" y="158.9">22</text>
<text x="220.1" y="156.3">23</text>
<text x="220.1" y="161.4">25</text>
<text x="227.1" y="160">LD_SDO</text>
<text x="227.1" y="157.5">SDI</text>
<text x="249.2" y="157.5">RF1_OUTN</text>
<text x="265.2" y="156.3">30</text>
<text x="347.7" y="158.9">4</text>
<text x="364.8" y="158.9">3</text>
<text x="227.1" y="162.5">LE</text>
<text x="249.2" y="167.6">RF2_OUTN</text>
<text x="249.4" y="165.1">RF2_OUTP</text>
<text x="265.2" y="166.5">33</text>
<text x="265.2" y="164">34</text>
<text x="347.7" y="164">6</text>
<text x="364.8" y="164">2</text>
<text x="221.2" y="169">4</text>
<text x="221.2" y="171.6">5</text>
<text x="227.1" y="170.2">HW_PD</text>
<text x="227.1" y="172.7">PD_RF1</text>
<text x="221.2" y="174.1">6</text>
<text x="227.1" y="175.2">PD_RF2/FL_SW</text>
<text x="220.1" y="181.7">35</text>
<text x="227.1" y="182.9">TEST_SE</text>
<text x="257" y="182.9">ICP</text>
<text x="265.2" y="181.7">15</text>
<text x="220.1" y="191.9">20</text>
<text x="220.1" y="189.4">21</text>
<text x="227.1" y="190.5">REF_CLKP</text>
<text x="168.5" y="197.5" transform="rotate(-90 168.5 197.5)">9</text>
<text x="171.1" y="197.5" transform="rotate(-90 171.1 197.5)">7</text>
<text x="173.6" y="197.5" transform="rotate(-90 173.6 197.5)">5</text>
<text x="176.2" y="197.5" transform="rotate(-90 176.2 197.5)">3</text>
<text x="178.7" y="197.5" transform="rotate(-90 178.7 197.5)">1</text>
<text x="227.1" y="193">REF_CLKN</text>
<text x="220.1" y="199.5">12</text>
<text x="220.1" y="202.1">13</text>
<text x="227.1" y="200.6">EXTVCO_INP</text>
<text x="227.1" y="203.2">EXTVCO_INN</text>
<text x="253.5" y="203.2">VCTRL</text>
<text x="265.2" y="202.1">11</text>
<text x="168.5" y="207.1" transform="rotate(-90 168.5 207.1)">10</text>
<text x="171.1" y="205.9" transform="rotate(-90 171.1 205.9)">8</text>
<text x="173.6" y="205.9" transform="rotate(-90 173.6 205.9)">6</text>
<text x="176.2" y="205.9" transform="rotate(-90 176.2 205.9)">4</text>
<text x="178.7" y="205.9" transform="rotate(-90 178.7 205.9)">2</text>
<text x="37.6" y="235.6" transform="rotate(-90 37.6 235.6)">GND</text>
<text x="36.5" y="244.7" transform="rotate(-90 36.5 244.7)">1*20</text>
</g>
<g font-size="2" fill="#808080">
<text x="359.6" y="156.7">T1</text>
<text x="340.3" y="166.9">B012-617DB-1-63-B331</text>
</g>
<g font-size="1.8" fill="#808080">
<text x="31.7" y="225.3">TE_2118718-</text>
<text x="31.7" y="222.7">SH1</text>
<text x="42.4" y="225.3">2</text>
</g>
</svg>
